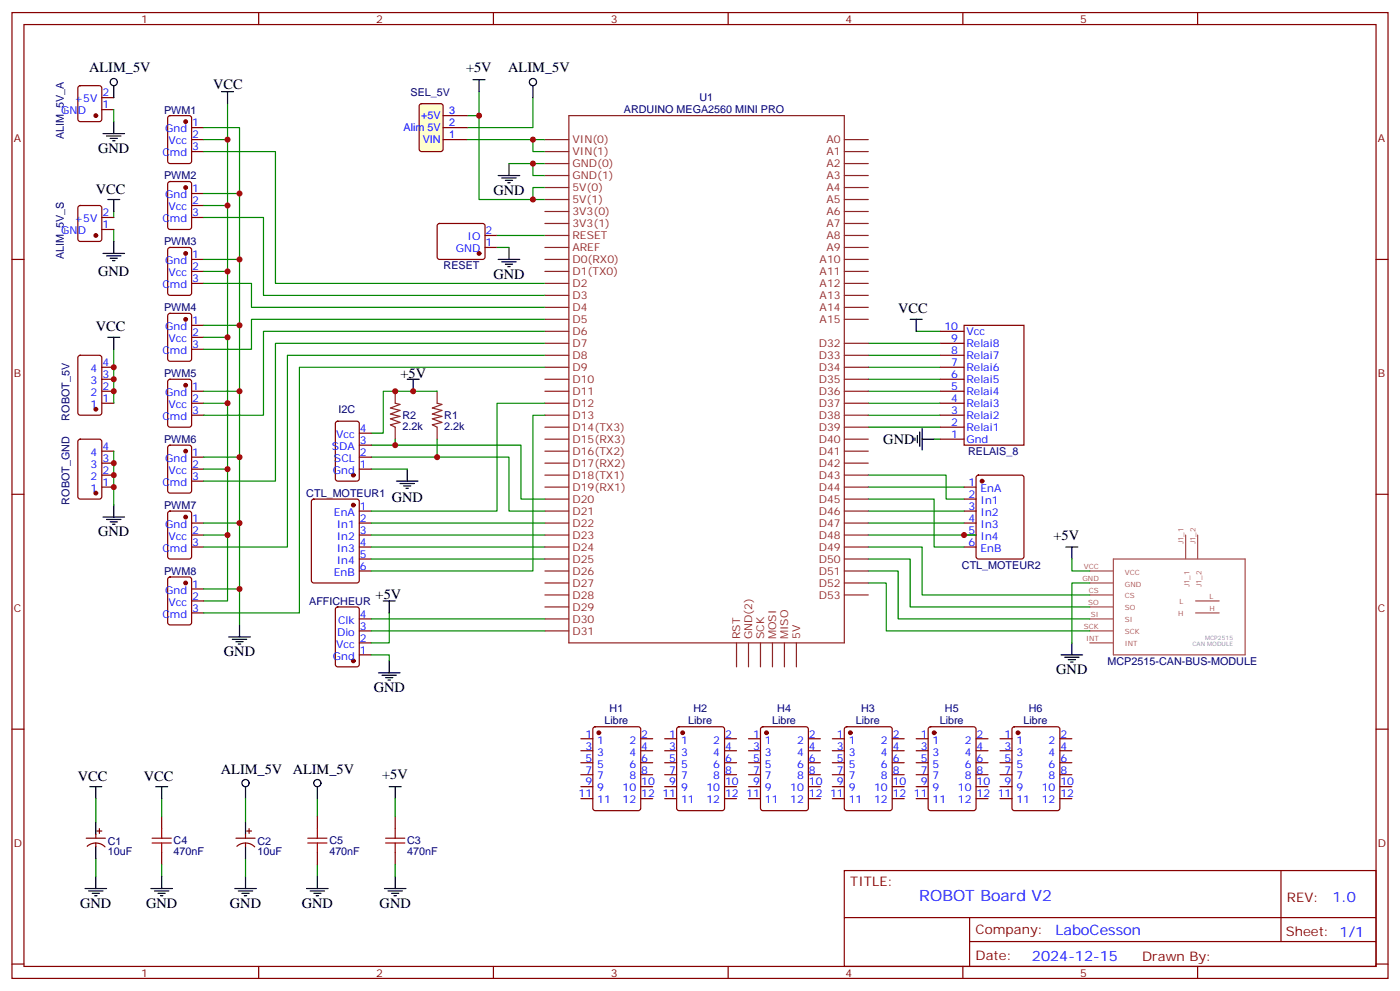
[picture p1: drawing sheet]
<svg xmlns="http://www.w3.org/2000/svg" width="412mm" height="292mm" viewBox="0 0 412 292" stroke-linecap="round" stroke-linejoin="round" font-family="sans-serif">
<g fill="none" stroke="#870000" stroke-width=".35">
<path d="M3.5 3.7h405.4v284.3h-405.4zM7.1 7.2h398.2v277.3h-398.2zM76.2 3.7v3.5M145.3 3.7v3.5M214.5 3.7v3.5M283.6 3.7v3.5M352.8 3.7v3.5M23.2 25.4l.4-.2h5.7l.6 .5 .1 9.4-.5 .7h-5.9l-.6-.5-.1-9.4zM30 32.3h3.5M30 28.8h3.5M3.5 76.4h3.6M23.2 60.7l.4-.2h5.7l.6 .4 .1 9.5-.5 .6-5.9 .1-.6-.5-.1-9.4z"/>
<path d="M30 67.6h3.5M30 64h3.5M129 66l.5-.2h12.7l.5 .2 .2 .5-.1 9.4-.6 .5-13-.1-.4-.6v-9.2zM142.9 72.8h3.5M142.9 69.3h3.5M405.3 76.4h3.6M276.9 97.5h7.1M284 95.8h17.6v35.3h-17.6zM276.9 118.7h7.1M276.9 115.2h7.1M276.9 111.7h7.1M276.9 108.1h7.1"/>
<path d="M276.9 104.6h7.1M276.9 101.1h7.1M276.9 129.3h7.1M276.9 125.8h7.1M276.9 122.2h7.1M3.5 145.5h3.6M92 147.1l.4-.2h12.7l.7 .5v23.5l-.4 .7h-13l-.6-.4-.1-23.6zM105.8 150.5h3.6M105.8 154h3.6M105.8 157.5h3.6M284 150.5h3.5M284 154h3.5"/>
<path d="M284 157.5h3.5M284 143.4h3.5M284 146.9h3.5M287.7 140.1l.5-.2h12.7l.7 .4v23.6l-.4 .6-13 .1-.6-.5-.1-23.5zM405.3 145.5h3.6M99 178.9l.5-.2h5.6l.7 .4v16.5l-.4 .7h-5.9l-.7-.4v-16.5zM105.8 161h3.6M105.8 164.6h3.6M105.8 168.1h3.6M284 161h3.5M105.8 192.8h3.6M105.8 189.3h3.6"/>
<path d="M105.8 185.7h3.6M105.8 182.2h3.6M3.5 214.7h3.6M405.3 214.7h3.6M248.7 256.3h156.6v28.2h-156.6zM377.3 256.3v20.9M248.7 270.1h156.5M285.6 277.2h119.6M285.6 270.1v14.2M3.5 283.8h3.6M76.2 284.5v3.5M145.3 284.5v3.5"/>
<path d="M214.5 284.5v3.5M283.6 284.5v3.5M352.8 284.5v3.5M405.3 283.8h3.6"/>
</g>
<g fill="#870000" stroke="#870000" stroke-width=".35">
<circle cx="104.1" cy="194.6" r=".53"/>
<circle cx="28.2" cy="34" r=".53"/>
<circle cx="141.1" cy="74.6" r=".53"/>
<circle cx="28.2" cy="69.3" r=".53"/>
<circle cx="104.1" cy="148.7" r=".53"/>
<circle cx="289.3" cy="141.6" r=".53"/>
</g>
<g fill="none" stroke="#000" stroke-width=".35">
<path d="M30.3 39.3h6.4M33.5 25.2v3.6M33.5 35.8v3.5M65.3 27h3.5M67 27v3.5M139.3 23.5h3.6M141.1 23.5v3.5M157 25.2v3.6M31.4 40h4.2M31.7 58.7h3.6M32.5 40.7h2.1M33.2 41.5h.7"/>
<path d="M33.5 58.7v3.6M146.8 51.7h6.3M147.8 52.4h4.2M148.9 53.1h2.1M149.6 53.8h.7M149.9 48.2v3.5M30.3 74.6h6.4M31.4 75.3h4.2M32.5 76h2.1M33.2 76.7h.7M33.5 71.1v3.5M146.8 76.4h6.3"/>
<path d="M147.8 77.1h4.2M148.9 77.8h2.1M149.6 78.5h.7M149.9 72.8v3.6M269.5 128.9v.7M270.2 128.2v2.2M270.9 127.2v4.2M271.6 129.3h3.6M271.6 126.1v6.4M30.3 152.2h6.4M31.4 152.9h4.2M32.5 153.6h2.1"/>
<path d="M33.2 154.3h.7M33.5 148.7v3.5M112.9 176.9h3.5M114.7 176.9v3.5M314 161h3.5M315.7 161v3.6M67.4 187.5h6.3M68.4 188.2h4.3M69.5 188.9h2.1M70.2 189.6h.7M70.6 184v3.5M111.5 198.1h6.3"/>
<path d="M112.5 198.8h4.3M113.6 199.5h2.1M114.7 194.6v3.5M312.6 192.8h6.3M313.6 193.5h4.3M314.7 194.2h2.1M315.4 194.9h.7M315.7 189.3v3.5M114.3 200.2h.7"/>
<circle cx="33.5" cy="24.2" r="1.06"/>
<circle cx="157" cy="24.2" r="1.06"/>
</g>
<g fill="none" stroke="#008700" stroke-width=".35">
<path d="M33.5 32.3v3.5M67 30.5v146.4h-7M141.1 27v7h-3.5M157 28.8v8.8h-19.4M149.9 48.2h10.6M157 48.2v3.5h3.5M33.5 62.3v1.7M33.5 67.6v3.5M146.4 72.8h3.5M146.4 69.3h14.1M269.9 97.5h7M160.5 122.2h-3.5v45.9h-47.6"/>
<path d="M275.2 129.3h1.7M255.8 171.6h5.3v14.1h59.9M255.8 164.6h12.3v14.1h52.9M255.8 168.1h8.8v14.1h56.4M315.7 164.6v3.5h5.3M321 171.6h-5.3v17.7M109.4 192.8h5.3v1.8M114.7 180.4v8.9h-5.3"/>
</g>
<path d="M349.2 157.5v7M352.8 157.5v7M321 178.7h7M321 175.2h7M321 171.6h7M321 168.1h7M328 164.6h38.8v28.2h-38.8zM352.2 176.9h6.9M321 189.3h7M321 185.7h7M321 182.2h7M352.2 180.4h6.9" fill="none" stroke="#a64a4a" stroke-width=".35"/>
<path d="M123.7 30.7l.5-.2h5.6l.7 .4v13l-.4 .7h-5.9l-.7-.4v-13z" fill="#ffc" stroke="#870000" stroke-width=".35"/>
<g fill="none" stroke="#870000" stroke-width=".35">
<path d="M49.6 34.2l.5-.2h5.6l.7 .5v12.9l-.4 .7-5.9 .1-.7-.5v-13zM56.4 37.6h3.6M130.5 37.6h7.1M130.5 34h7.1M49.6 53.7l.5-.3h5.6l.7 .5v13l-.4 .6-5.9 .1-.7-.5v-12.9zM56.4 41.1h3.6M56.4 44.6h3.6M56.4 57h3.6M130.5 41.1h7.1M49.6 73.1l.5-.3h5.6l.7 .5v13l-.4 .6-5.9 .1-.7-.5v-12.9zM56.4 60.5h3.6M56.4 64h3.6"/>
<path d="M56.4 76.4h3.6M56.4 79.9h3.6M49.6 92.5l.5-.2h5.6l.7 .4v13l-.4 .6-5.9 .1-.7-.5v-12.9zM56.4 95.8h3.6M56.4 99.3h3.6M56.4 83.4h3.6M23.2 104.8l.4-.2h5.7l.6 .4 .1 16.5-.5 .7h-5.9l-.6-.4-.1-16.5zM30 115.2h3.5M30 118.7h3.5M30 111.7h3.5M30 108.1h3.5M49.6 111.9l.5-.2h5.6l.7 .4v13l-.4 .6-5.9 .1-.7-.5v-12.9z"/>
<path d="M56.4 102.8h3.6M56.4 115.2h3.6M56.4 118.7h3.6M23.2 129.5l.4-.2h5.7l.6 .4 .1 16.5-.5 .7h-5.9l-.6-.4-.1-16.5zM30 139.9h3.5M30 136.3h3.5M30 132.8h3.5M49.6 131.3l.5-.2h5.6l.7 .4v13l-.4 .6-5.9 .1-.7-.5v-12.9zM56.4 122.2h3.6M56.4 134.6h3.6M56.4 138.1h3.6M99 124.2l.5-.2h5.6l.7 .4v16.5l-.4 .7h-5.9l-.7-.4v-16.5z"/>
<path d="M105.8 134.6h3.6M105.8 138.1h3.6M105.8 131.1h3.6M105.8 127.5h3.6M30 143.4h3.5M49.6 150.7l.5-.2h5.6l.7 .4v13l-.4 .6-5.9 .1-.7-.5v-12.9zM56.4 141.6h3.6M56.4 154h3.6M56.4 157.5h3.6M49.6 170.1l.5-.2h5.6l.7 .4v13l-.4 .6-5.9 .1-.7-.5v-12.9zM56.4 161h3.6M56.4 173.4h3.6"/>
<path d="M56.4 176.9h3.6M56.4 180.4h3.6M171.1 217.5h3.5M174.9 214.2l.4-.2h12.7l.7 .4v23.5l-.4 .7-13 .1-.6-.5-.1-23.5zM188.7 217.5h3.6M195.8 217.5h3.5M199.6 214.2l.4-.2h12.7l.7 .4v23.5l-.4 .7-13 .1-.6-.5-.1-23.5zM213.4 217.5h3.6M220.5 217.5h3.5M224.2 214.2l.5-.2h12.7l.7 .4v23.5l-.4 .7-13 .1-.6-.5-.1-23.5zM238.1 217.5h3.6M245.2 217.5h3.5"/>
<path d="M248.9 214.2l.5-.2h12.7l.7 .4v23.5l-.4 .7-13 .1-.6-.5-.1-23.5zM262.8 217.5h3.5M269.9 217.5h3.5M273.6 214.2l.5-.2h12.7l.7 .4v23.5l-.4 .7-13 .1-.6-.5-.1-23.5zM287.5 217.5h3.5M294.6 217.5h3.5M298.3 214.2l.5-.2h12.7l.7 .4v23.5l-.5 .7-12.9 .1-.6-.5-.1-23.5zM312.2 217.5h3.5M171.1 235.1h3.5M171.1 221h3.5M171.1 231.6h3.5M171.1 224.5h3.5"/>
<path d="M171.1 228.1h3.5M188.7 235.1h3.6M188.7 221h3.6M188.7 231.6h3.6M188.7 224.5h3.6M188.7 228.1h3.6M195.8 235.1h3.5M195.8 221h3.5M195.8 231.6h3.5M195.8 224.5h3.5M195.8 228.1h3.5M213.4 235.1h3.6"/>
<path d="M213.4 221h3.6M213.4 231.6h3.6M213.4 224.5h3.6M213.4 228.1h3.6M220.5 235.1h3.5M220.5 221h3.5M220.5 231.6h3.5M220.5 224.5h3.5M220.5 228.1h3.5M238.1 235.1h3.6M238.1 221h3.6M238.1 231.6h3.6"/>
<path d="M238.1 224.5h3.6M238.1 228.1h3.6M245.2 235.1h3.5M245.2 221h3.5M245.2 231.6h3.5M245.2 224.5h3.5M245.2 228.1h3.5M262.8 235.1h3.5M262.8 221h3.5M262.8 231.6h3.5M262.8 224.5h3.5M262.8 228.1h3.5"/>
<path d="M269.9 235.1h3.5M269.9 221h3.5M269.9 231.6h3.5M269.9 224.5h3.5M269.9 228.1h3.5M287.5 235.1h3.5M287.5 221h3.5M287.5 231.6h3.5M287.5 224.5h3.5M287.5 228.1h3.5M294.6 235.1h3.5M294.6 221h3.5"/>
<path d="M294.6 231.6h3.5M294.6 224.5h3.5M294.6 228.1h3.5M312.2 235.1h3.5M312.2 221h3.5M312.2 231.6h3.5M312.2 224.5h3.5M312.2 228.1h3.5M25.4 246.8h5.6M25.7 249.1a3.8 3.8 0 0 1 5.2 .2M28.2 245.7v1.1M28.2 248.2v1"/>
<path d="M28.6 244.7h1.4M29.3 243.9v1.5M47.6 240.4v3.5M47.6 251v3.5M69.5 246.8h5.6M69.8 249.1a3.8 3.8 0 0 1 5.2 .2M72.3 245.7v1.1M72.3 248.2v1M72.7 244.7h1.4M73.4 243.9v1.5M93.5 240.4v3.5M93.5 251v3.5"/>
<path d="M116.4 240.4v3.5M116.4 251v3.5"/>
</g>
<g fill="none" stroke="#008700" stroke-width=".35">
<path d="M60 37.6h10.6v146.4M141.1 34v24.7h15.9v-3.5h3.5M60 44.6h21.1v38.8h79.4M60 41.1h7M60 57h10.6M137.6 41.1h22.9M157 41.1v3.5h3.5M157 58.7h3.5M60 64h17.6v23h82.9M60 60.5h7M60 79.9h7M60 76.4h10.6"/>
<path d="M60 83.4h14.1v7.1h86.4M60 99.3h7M60 95.8h10.6M160.5 94h-86.4v8.8h-14.1M160.5 97.5h-82.9v24.7h-17.6M33.5 102.8v15.9M60 115.2h10.6M60 118.7h7M128.8 115.2h-15.9v12.3h-3.5M160.5 101.1h-79.4v40.5h-21.1M160.5 104.6h-75.8v56.4h-24.7M160.5 108.1h-72.3v72.3h-28.2"/>
<path d="M160.5 118.7h-14.1v31.8h-37M255.8 101.1h21.1M255.8 104.6h21.1M255.8 108.1h21.1M255.8 111.7h21.1M255.8 115.2h21.1M255.8 118.7h21.1M33.5 132.8v15.9M60 138.1h7M60 134.6h10.6M109.4 131.1h44.1v15.8h7M109.4 134.6h40.5v15.9h10.6"/>
<path d="M109.4 138.1h10.5M116.4 129.3v1.8M128.8 129.3v5.3M255.8 139.9h22.9v7h5.3M255.8 122.2h21.1M255.8 125.8h21.1M60 157.5h7M60 154h10.6M109.4 157.5h51.1M109.4 154h51.1M255.8 146.9h19.4v14.1h8.8M255.8 143.4h28.2"/>
<path d="M255.8 157.5h31.7M255.8 154h28.2M255.8 150.5h28.2M60 173.4h10.6M109.4 164.6h51.1M109.4 161h51.1M255.8 161h15.8v14.2h49.4M109.4 185.7h51.1M109.4 182.2h51.1M28.2 235.1v7.1M47.6 235.1v5.3M72.3 235.1v7.1"/>
<path d="M93.5 235.1v5.3M116.4 235.1v5.3M28.2 252.8v5.3M47.6 254.5v3.6M72.3 252.8v5.3M93.5 254.5v3.6M116.4 254.5v3.6"/>
</g>
<g fill="#870000" stroke="#870000" stroke-width=".35">
<circle cx="28.2" cy="145.2" r=".53"/>
<circle cx="54.7" cy="35.8" r=".53"/>
<circle cx="54.7" cy="94" r=".53"/>
<circle cx="54.7" cy="55.2" r=".53"/>
<circle cx="54.7" cy="74.6" r=".53"/>
<circle cx="54.7" cy="113.4" r=".53"/>
<circle cx="54.7" cy="132.8" r=".53"/>
<circle cx="54.7" cy="152.2" r=".53"/>
<circle cx="54.7" cy="171.6" r=".53"/>
<circle cx="104.1" cy="139.9" r=".53"/>
<circle cx="28.2" cy="120.5" r=".53"/>
<circle cx="176.4" cy="215.7" r=".53"/>
<circle cx="201.1" cy="215.7" r=".53"/>
<circle cx="250.5" cy="215.7" r=".53"/>
<circle cx="225.8" cy="215.7" r=".53"/>
<circle cx="275.2" cy="215.7" r=".53"/>
<circle cx="299.9" cy="215.7" r=".53"/>
</g>
<g fill="none" stroke="#000" stroke-width=".35">
<path d="M31.7 99.3h3.6M33.5 99.3v3.5M268.1 94h3.5M269.9 94v3.5M119.9 111.7h3.6M121.7 111.7v3.5M119.9 138.1v3.5M116.8 141.6h6.3M117.8 142.3h4.3M118.9 143.1h2.1M119.6 143.8h.7M26.5 231.6h3.5"/>
<path d="M28.2 231.6v3.5M45.9 231.6h3.5M47.6 231.6v3.5M72.3 231.6v3.5M93.5 231.6v3.5M114.7 231.6h3.5M116.4 231.6v3.5M28.2 242.2v3.5M28.2 249.2v3.6M28.2 258.1v3.5M47.6 258.1v3.5M72.3 242.2v3.5"/>
<path d="M72.3 249.2v3.6M72.3 258.1v3.5M93.5 258.1v3.5M116.4 258.1v3.5M25 261.6h6.4M26.1 262.3h4.2M27.2 263h2.1M27.9 263.7h.7M44.4 261.6h6.4M45.5 262.3h4.2M46.6 263h2.1M47.3 263.7h.7"/>
<path d="M69.1 261.6h6.4M70.2 262.3h4.2M71.3 263h2.1M72 263.7h.7M90.3 261.6h6.4M91.4 262.3h4.2M92.4 263h2.1M93.1 263.7h.7M113.2 261.6h6.4M114.3 262.3h4.2M115.4 263h2.1M116.1 263.7h.7"/>
<circle cx="72.3" cy="230.5" r="1.06"/>
<circle cx="93.5" cy="230.5" r="1.06"/>
</g>
<path d="M44.8 246.8h5.6M44.8 248.2h5.6M47.6 243.9v2.9M47.6 248.2v2.8M90.7 246.8h5.6M90.7 248.2h5.6M93.5 243.9v2.9M93.5 248.2v2.8M113.6 246.8h5.6M113.6 248.2h5.6M116.4 243.9v2.9M116.4 248.2v2.8" fill="none" stroke="#a10000" stroke-width=".35"/>
<path d="M116.4 115.2v3.5l1.4 .4-2.8 1 2.8 .7-2.8 1.1 2.8 .7-2.8 .7 2.8 1.1-2.8 .7 1.4 .7v3.5M128.8 115.2v3.5l1.4 .4-2.8 1 2.8 .7-2.8 1.1 2.8 .7-2.8 .7 2.8 1.1-2.8 .7 1.4 .7v3.5" fill="none" stroke="#8c2424" stroke-width=".35"/>
<g fill="#c00">
<circle cx="157" cy="58.7" r=".88"/>
<circle cx="141.1" cy="34" r=".88"/>
<circle cx="157" cy="41.1" r=".88"/>
<circle cx="157" cy="48.2" r=".88"/>
<circle cx="33.5" cy="143.4" r=".88"/>
<circle cx="33.5" cy="139.9" r=".88"/>
<circle cx="33.5" cy="136.3" r=".88"/>
<circle cx="67" cy="41.1" r=".88"/>
<circle cx="67" cy="60.5" r=".88"/>
<circle cx="67" cy="79.9" r=".88"/>
<circle cx="67" cy="99.3" r=".88"/>
<circle cx="67" cy="118.7" r=".88"/>
<circle cx="67" cy="138.1" r=".88"/>
<circle cx="67" cy="157.5" r=".88"/>
<circle cx="70.6" cy="57" r=".88"/>
<circle cx="70.6" cy="76.4" r=".88"/>
<circle cx="70.6" cy="95.8" r=".88"/>
<circle cx="70.6" cy="115.2" r=".88"/>
<circle cx="70.6" cy="134.6" r=".88"/>
<circle cx="70.6" cy="154" r=".88"/>
<circle cx="70.6" cy="173.4" r=".88"/>
<circle cx="284" cy="157.5" r=".88"/>
<circle cx="128.8" cy="134.6" r=".88"/>
<circle cx="116.4" cy="131.1" r=".88"/>
<circle cx="121.7" cy="115.2" r=".88"/>
<circle cx="116.4" cy="115.2" r=".88"/>
<circle cx="33.5" cy="115.2" r=".88"/>
<circle cx="33.5" cy="111.7" r=".88"/>
<circle cx="33.5" cy="108.1" r=".88"/>
</g>
<g fill="none" stroke="#8c2424" stroke-width=".35">
<path d="M167.6 34h81.1v155.3h-81.1zM160.5 51.7h7.1M160.5 55.2h7.1M160.5 44.6h7.1M160.5 48.2h7.1M160.5 58.7h7.1M160.5 41.1h7.1M248.7 51.7h7.1M248.7 55.2h7.1M248.7 44.6h7.1M248.7 48.2h7.1M248.7 58.7h7.1"/>
<path d="M248.7 41.1h7.1M160.5 79.9h7.1M160.5 76.4h7.1M160.5 65.8h7.1M160.5 62.3h7.1M160.5 69.3h7.1M160.5 72.8h7.1M248.7 79.9h7.1M248.7 76.4h7.1M248.7 65.8h7.1M248.7 62.3h7.1M248.7 69.3h7.1"/>
<path d="M248.7 72.8h7.1M160.5 97.5h7.1M160.5 90.5h7.1M160.5 87h7.1M160.5 83.4h7.1M160.5 94h7.1M248.7 90.5h7.1M248.7 87h7.1M248.7 83.4h7.1M248.7 94h7.1M160.5 108.1h7.1M160.5 104.6h7.1"/>
<path d="M160.5 101.1h7.1M160.5 111.7h7.1M160.5 118.7h7.1M160.5 115.2h7.1M248.7 108.1h7.1M248.7 104.6h7.1M248.7 101.1h7.1M248.7 111.7h7.1M248.7 118.7h7.1M248.7 115.2h7.1M160.5 122.2h7.1M160.5 139.9h7.1"/>
<path d="M160.5 132.8h7.1M160.5 136.3h7.1M160.5 125.8h7.1M160.5 129.3h7.1M248.7 122.2h7.1M248.7 139.9h7.1M248.7 132.8h7.1M248.7 136.3h7.1M248.7 125.8h7.1M248.7 129.3h7.1M160.5 143.4h7.1M160.5 154h7.1"/>
<path d="M160.5 150.5h7.1M160.5 146.9h7.1M160.5 157.5h7.1M248.7 143.4h7.1M248.7 154h7.1M248.7 150.5h7.1M248.7 146.9h7.1M248.7 157.5h7.1M160.5 161h7.1M160.5 171.6h7.1M160.5 168.1h7.1M160.5 164.6h7.1"/>
<path d="M160.5 175.2h7.1M160.5 178.7h7.1M248.7 161h7.1M248.7 171.6h7.1M248.7 168.1h7.1M248.7 164.6h7.1M248.7 175.2h7.1M160.5 182.2h7.1M160.5 185.7h7.1M217 189.3v7M220.5 189.3v7M224 189.3v7"/>
<path d="M227.5 189.3v7M231.1 189.3v7M234.6 189.3v7"/>
</g>
<text font-size="4.6" fill="#00f" x="270.8" y="265.3">ROBOT Board V2</text>
<g font-size="4.2">
<text x="26.3" y="21.3">ALIM_5V</text>
<text x="137.3" y="21.3">+5V</text>
<text x="149.7" y="21.3">ALIM_5V</text>
<text x="62.8" y="26.3">VCC</text>
<text x="28.9" y="45">GND</text>
<text x="28.2" y="57">VCC</text>
<text x="145.3" y="57.3">GND</text>
<text x="28.9" y="81.3">GND</text>
<text x="145.3" y="82">GND</text>
<text x="264.6" y="92.3">VCC</text>
<text x="28.2" y="97.5">VCC</text>
<text x="118" y="111.3">+5V</text>
<text x="260.2" y="130.7">GND</text>
<text x="115.4" y="147.7">GND</text>
<text x="28.9" y="157.9">GND</text>
<text x="310.3" y="158.9">+5V</text>
<text x="110.6" y="176.2">+5V</text>
<text x="66" y="193.1">GND</text>
<text x="110.1" y="203.7">GND</text>
<text x="311.1" y="198.4">GND</text>
<text x="65.1" y="227.7">ALIM_5V</text>
<text x="86.2" y="227.7">ALIM_5V</text>
<text x="22.9" y="229.8">VCC</text>
<text x="42.3" y="229.8">VCC</text>
<text x="112.6" y="229.5">+5V</text>
<text x="23.6" y="267.2">GND</text>
<text x="43" y="267.2">GND</text>
<text x="67.7" y="267.2">GND</text>
<text x="88.9" y="267.2">GND</text>
<text x="111.8" y="267.2">GND</text>
</g>
<g font-size="4.2" fill="#00f">
<text x="392.5" y="265.6">1.0</text>
<text x="310.9" y="275.1">LaboCesson</text>
<text x="304" y="282.9">2024-12-15</text>
</g>
<g font-size="3.9" fill="#800">
<text x="250.5" y="260.9">TITLE:</text>
<text x="379.1" y="265.6">REV:</text>
<text x="287.4" y="275.1">Company:</text>
<text x="378.7" y="275.7">Sheet: 1/1</text>
<text x="287.4" y="282.8">Date:</text>
<text x="336.4" y="282.8">Drawn By:</text>
</g>
<g font-size="3.2" fill="#800">
<text x="41.6" y="6.7">1</text>
<text x="110.8" y="6.7">2</text>
<text x="179.9" y="6.7">3</text>
<text x="249.1" y="6.7">4</text>
<text x="318.2" y="6.7">5</text>
<text x="4.1" y="41.8">A</text>
<text x="405.9" y="41.8">A</text>
<text x="4.1" y="110.9">B</text>
<text x="405.9" y="110.9">B</text>
<text x="4.1" y="180.1">C</text>
<text x="405.9" y="180.1">C</text>
<text x="4.1" y="249.2">D</text>
<text x="405.9" y="249.2">D</text>
<text x="41.6" y="287.5">1</text>
<text x="110.8" y="287.5">2</text>
<text x="179.9" y="287.5">3</text>
<text x="249.1" y="287.5">4</text>
<text x="318.2" y="287.5">5</text>
</g>
<g font-size="3.2" fill="#00f">
<text x="30.2" y="28.4">2</text>
<text x="18.1" y="33.7">GND</text>
<text x="21.9" y="30.2">+5V</text>
<text x="30.2" y="31.9">1</text>
<text x="124.1" y="35.1">+5V</text>
<text x="132.3" y="33.7">3</text>
<text x="48.7" y="39">Gnd</text>
<text x="56.6" y="37.2">1</text>
<text x="56.6" y="40.7">2</text>
<text x="118.9" y="38.6">Alim 5V</text>
<text x="132.3" y="40.7">1</text>
<text x="132.3" y="37.2">2</text>
<text x="47.9" y="46">Cmd</text>
<text x="49.7" y="42.5">Vcc</text>
<text x="56.6" y="44.3">3</text>
<text x="124.5" y="42.2">VIN</text>
<text x="48.7" y="58.4">Gnd</text>
<text x="56.6" y="56.6">1</text>
<text x="21.9" y="65.4">+5V</text>
<text x="30.2" y="63.7">2</text>
<text x="47.9" y="65.4">Cmd</text>
<text x="49.7" y="61.9">Vcc</text>
<text x="56.6" y="60.1">2</text>
<text x="56.6" y="63.7">3</text>
<text x="18.1" y="69">GND</text>
<text x="30.2" y="67.2">1</text>
<text x="137.7" y="70.7">IO</text>
<text x="143.1" y="69">2</text>
<text x="48.7" y="77.8">Gnd</text>
<text x="56.6" y="76">1</text>
<text x="134.3" y="74.3">GND</text>
<text x="143.1" y="72.5">1</text>
<text x="49.7" y="81.3">Vcc</text>
<text x="56.6" y="79.6">2</text>
<text x="56.6" y="83.1">3</text>
<text x="47.9" y="84.8">Cmd</text>
<text x="56.6" y="95.4">1</text>
<text x="48.7" y="97.2">Gnd</text>
<text x="49.7" y="100.7">Vcc</text>
<text x="56.6" y="99">2</text>
<text x="278.2" y="97.2">10</text>
<text x="280.2" y="100.7">9</text>
<text x="284.7" y="98.6">Vcc</text>
<text x="30.2" y="107.8">4</text>
<text x="47.9" y="104.2">Cmd</text>
<text x="56.6" y="102.5">3</text>
<text x="280.2" y="107.8">7</text>
<text x="280.2" y="104.2">8</text>
<text x="284.7" y="105.7">Relai7</text>
<text x="284.7" y="102.1">Relai8</text>
<text x="26.7" y="113.1">3</text>
<text x="26.7" y="109.5">4</text>
<text x="30.2" y="111.3">3</text>
<text x="280.2" y="111.3">6</text>
<text x="284.7" y="112.7">Relai5</text>
<text x="284.7" y="109.2">Relai6</text>
<text x="26.7" y="116.6">2</text>
<text x="30.2" y="118.4">1</text>
<text x="30.2" y="114.8">2</text>
<text x="48.7" y="116.6">Gnd</text>
<text x="56.6" y="114.8">1</text>
<text x="56.6" y="118.4">2</text>
<text x="280.2" y="118.4">4</text>
<text x="280.2" y="114.8">5</text>
<text x="284.7" y="119.8">Relai3</text>
<text x="284.7" y="116.2">Relai4</text>
<text x="26.7" y="120.1">1</text>
<text x="47.9" y="123.6">Cmd</text>
<text x="49.7" y="120.1">Vcc</text>
<text x="56.6" y="121.9">3</text>
<text x="280.2" y="125.4">2</text>
<text x="280.2" y="121.9">3</text>
<text x="284.7" y="123.3">Relai2</text>
<text x="99.1" y="128.9">Vcc</text>
<text x="106" y="130.7">3</text>
<text x="106" y="127.2">4</text>
<text x="280.2" y="128.9">1</text>
<text x="284.7" y="130.4">Gnd</text>
<text x="284.7" y="126.8">Relai1</text>
<text x="26.7" y="137.8">3</text>
<text x="26.7" y="134.2">4</text>
<text x="30.2" y="136">3</text>
<text x="30.2" y="132.5">4</text>
<text x="48.7" y="136">Gnd</text>
<text x="56.6" y="134.2">1</text>
<text x="56.6" y="137.8">2</text>
<text x="97.7" y="132.5">SDA</text>
<text x="98.4" y="136">SCL</text>
<text x="106" y="137.8">1</text>
<text x="106" y="134.2">2</text>
<text x="26.7" y="141.3">2</text>
<text x="30.2" y="143.1">1</text>
<text x="30.2" y="139.5">2</text>
<text x="47.9" y="143.1">Cmd</text>
<text x="49.7" y="139.5">Vcc</text>
<text x="56.6" y="141.3">3</text>
<text x="98.1" y="139.5">Gnd</text>
<text x="285.3" y="143.1">1</text>
<text x="26.7" y="144.8">1</text>
<text x="285.3" y="146.6">2</text>
<text x="288.8" y="144.8">EnA</text>
<text x="288.8" y="148.3">In1</text>
<text x="48.7" y="155.4">Gnd</text>
<text x="56.6" y="153.6">1</text>
<text x="98.3" y="151.9">EnA</text>
<text x="99.2" y="155.4">In1</text>
<text x="106" y="150.1">1</text>
<text x="106" y="153.6">2</text>
<text x="285.3" y="150.1">3</text>
<text x="285.3" y="153.6">4</text>
<text x="288.8" y="151.9">In2</text>
<text x="288.8" y="155.4">In3</text>
<text x="49.7" y="158.9">Vcc</text>
<text x="56.6" y="157.2">2</text>
<text x="56.6" y="160.7">3</text>
<text x="99.2" y="158.9">In2</text>
<text x="106" y="157.2">3</text>
<text x="106" y="160.7">4</text>
<text x="285.3" y="157.2">5</text>
<text x="285.3" y="160.7">6</text>
<text x="288.8" y="158.9">In4</text>
<text x="47.9" y="162.5">Cmd</text>
<text x="99.2" y="162.5">In3</text>
<text x="99.2" y="166">In4</text>
<text x="106" y="164.2">5</text>
<text x="106" y="167.7">6</text>
<text x="288.8" y="162.5">EnB</text>
<text x="56.6" y="173">1</text>
<text x="98.3" y="169.5">EnB</text>
<text x="48.7" y="174.8">Gnd</text>
<text x="49.7" y="178.3">Vcc</text>
<text x="56.6" y="176.6">2</text>
<text x="47.9" y="181.9">Cmd</text>
<text x="56.6" y="180.1">3</text>
<text x="99.6" y="183.6">Clk</text>
<text x="106" y="185.4">3</text>
<text x="106" y="181.9">4</text>
<text x="99.1" y="190.7">Vcc</text>
<text x="99.3" y="187.1">Dio</text>
<text x="106" y="188.9">2</text>
<text x="98.1" y="194.2">Gnd</text>
<text x="106" y="192.4">1</text>
<text x="172.4" y="217.1">1</text>
<text x="172.4" y="220.7">3</text>
<text x="175.9" y="218.9">1</text>
<text x="185.4" y="218.9">2</text>
<text x="188.9" y="220.7">4</text>
<text x="188.9" y="217.1">2</text>
<text x="197.1" y="217.1">1</text>
<text x="197.1" y="220.7">3</text>
<text x="200.6" y="218.9">1</text>
<text x="210.1" y="218.9">2</text>
<text x="213.6" y="220.7">4</text>
<text x="213.6" y="217.1">2</text>
<text x="221.8" y="217.1">1</text>
<text x="221.8" y="220.7">3</text>
<text x="225.3" y="218.9">1</text>
<text x="234.8" y="218.9">2</text>
<text x="238.3" y="220.7">4</text>
<text x="238.3" y="217.1">2</text>
<text x="246.5" y="217.1">1</text>
<text x="246.5" y="220.7">3</text>
<text x="250" y="218.9">1</text>
<text x="259.5" y="218.9">2</text>
<text x="263" y="220.7">4</text>
<text x="263" y="217.1">2</text>
<text x="271.2" y="217.1">1</text>
<text x="271.2" y="220.7">3</text>
<text x="274.7" y="218.9">1</text>
<text x="284.2" y="218.9">2</text>
<text x="287.7" y="220.7">4</text>
<text x="287.7" y="217.1">2</text>
<text x="295.9" y="217.1">1</text>
<text x="295.9" y="220.7">3</text>
<text x="299.4" y="218.9">1</text>
<text x="308.9" y="218.9">2</text>
<text x="312.4" y="220.7">4</text>
<text x="312.4" y="217.1">2</text>
<text x="172.4" y="224.2">5</text>
<text x="172.4" y="227.7">7</text>
<text x="175.9" y="222.4">3</text>
<text x="175.9" y="226">5</text>
<text x="185.4" y="226">6</text>
<text x="185.4" y="222.4">4</text>
<text x="188.9" y="227.7">8</text>
<text x="188.9" y="224.2">6</text>
<text x="197.1" y="224.2">5</text>
<text x="197.1" y="227.7">7</text>
<text x="200.6" y="222.4">3</text>
<text x="200.6" y="226">5</text>
<text x="210.1" y="226">6</text>
<text x="210.1" y="222.4">4</text>
<text x="213.6" y="227.7">8</text>
<text x="213.6" y="224.2">6</text>
<text x="221.8" y="224.2">5</text>
<text x="221.8" y="227.7">7</text>
<text x="225.3" y="222.4">3</text>
<text x="225.3" y="226">5</text>
<text x="234.8" y="226">6</text>
<text x="234.8" y="222.4">4</text>
<text x="238.3" y="227.7">8</text>
<text x="238.3" y="224.2">6</text>
<text x="246.5" y="224.2">5</text>
<text x="246.5" y="227.7">7</text>
<text x="250" y="222.4">3</text>
<text x="250" y="226">5</text>
<text x="259.5" y="226">6</text>
<text x="259.5" y="222.4">4</text>
<text x="263" y="227.7">8</text>
<text x="263" y="224.2">6</text>
<text x="271.2" y="224.2">5</text>
<text x="271.2" y="227.7">7</text>
<text x="274.7" y="222.4">3</text>
<text x="274.7" y="226">5</text>
<text x="284.2" y="226">6</text>
<text x="284.2" y="222.4">4</text>
<text x="287.7" y="227.7">8</text>
<text x="287.7" y="224.2">6</text>
<text x="295.9" y="224.2">5</text>
<text x="295.9" y="227.7">7</text>
<text x="299.4" y="222.4">3</text>
<text x="299.4" y="226">5</text>
<text x="308.9" y="226">6</text>
<text x="308.9" y="222.4">4</text>
<text x="312.4" y="227.7">8</text>
<text x="312.4" y="224.2">6</text>
<text x="172.4" y="231.2">9</text>
<text x="175.9" y="229.5">7</text>
<text x="175.9" y="233">9</text>
<text x="183.4" y="233">10</text>
<text x="185.4" y="229.5">8</text>
<text x="188.9" y="231.2">10</text>
<text x="197.1" y="231.2">9</text>
<text x="200.6" y="229.5">7</text>
<text x="200.6" y="233">9</text>
<text x="208.1" y="233">10</text>
<text x="210.1" y="229.5">8</text>
<text x="213.6" y="231.2">10</text>
<text x="221.8" y="231.2">9</text>
<text x="225.3" y="229.5">7</text>
<text x="225.3" y="233">9</text>
<text x="232.8" y="233">10</text>
<text x="234.8" y="229.5">8</text>
<text x="238.3" y="231.2">10</text>
<text x="246.5" y="231.2">9</text>
<text x="250" y="229.5">7</text>
<text x="250" y="233">9</text>
<text x="257.5" y="233">10</text>
<text x="259.5" y="229.5">8</text>
<text x="263" y="231.2">10</text>
<text x="271.2" y="231.2">9</text>
<text x="274.7" y="229.5">7</text>
<text x="274.7" y="233">9</text>
<text x="282.2" y="233">10</text>
<text x="284.2" y="229.5">8</text>
<text x="287.7" y="231.2">10</text>
<text x="295.9" y="231.2">9</text>
<text x="299.4" y="229.5">7</text>
<text x="299.4" y="233">9</text>
<text x="306.9" y="233">10</text>
<text x="308.9" y="229.5">8</text>
<text x="312.4" y="231.2">10</text>
<text x="170.4" y="234.8">11</text>
<text x="175.9" y="236.5">11</text>
<text x="183.4" y="236.5">12</text>
<text x="188.9" y="234.8">12</text>
<text x="195.1" y="234.8">11</text>
<text x="200.6" y="236.5">11</text>
<text x="208.1" y="236.5">12</text>
<text x="213.6" y="234.8">12</text>
<text x="219.8" y="234.8">11</text>
<text x="225.3" y="236.5">11</text>
<text x="232.8" y="236.5">12</text>
<text x="238.3" y="234.8">12</text>
<text x="244.5" y="234.8">11</text>
<text x="250" y="236.5">11</text>
<text x="257.5" y="236.5">12</text>
<text x="263" y="234.8">12</text>
<text x="269.2" y="234.8">11</text>
<text x="274.7" y="236.5">11</text>
<text x="282.2" y="236.5">12</text>
<text x="287.7" y="234.8">12</text>
<text x="293.9" y="234.8">11</text>
<text x="299.4" y="236.5">11</text>
<text x="306.9" y="236.5">12</text>
<text x="312.4" y="234.8">12</text>
</g>
<g font-size="3.2" fill="#000080">
<text x="120.9" y="28.1">SEL_5V</text>
<text x="206" y="29.8">U1</text>
<text x="48.3" y="33.4">PWM1</text>
<text x="183.8" y="33.4">ARDUINO MEGA2560 MINI PRO</text>
<text x="18.8" y="41" transform="rotate(-90 18.8 41)">ALIM_5V_A</text>
<text x="48.3" y="52.8">PWM2</text>
<text x="18.8" y="76.3" transform="rotate(-90 18.8 76.3)">ALIM_5V_S</text>
<text x="48.3" y="72.2">PWM3</text>
<text x="130.7" y="79.3">RESET</text>
<text x="48.3" y="91.6">PWM4</text>
<text x="48.3" y="111">PWM5</text>
<text x="20.5" y="123.8" transform="rotate(-90 20.5 123.8)">ROBOT_5V</text>
<text x="99.7" y="121.6">I2C</text>
<text x="118.5" y="123.3">R2</text>
<text x="130.9" y="123.3">R1</text>
<text x="48.3" y="130.4">PWM6</text>
<text x="118.5" y="126.5">2.2k</text>
<text x="130.9" y="126.5">2.2k</text>
<text x="285.2" y="134">RELAIS_8</text>
<text x="20.5" y="148.5" transform="rotate(-90 20.5 148.5)">ROBOT_GND</text>
<text x="48.3" y="149.8">PWM7</text>
<text x="90.2" y="146.3">CTL_MOTEUR1</text>
<text x="283.4" y="167.4">CTL_MOTEUR2</text>
<text x="48.3" y="169.2">PWM8</text>
<text x="91.1" y="178.1">AFFICHEUR</text>
<text x="326.3" y="195.7">MCP2515-CAN-BUS-MODULE</text>
<text x="179.6" y="209.7">H1</text>
<text x="204.3" y="209.7">H2</text>
<text x="229" y="209.7">H4</text>
<text x="253.7" y="209.7">H3</text>
<text x="278.4" y="209.7">H5</text>
<text x="303.1" y="209.7">H6</text>
<text x="178" y="213.3">Libre</text>
<text x="202.7" y="213.3">Libre</text>
<text x="227.4" y="213.3">Libre</text>
<text x="252.1" y="213.3">Libre</text>
<text x="276.8" y="213.3">Libre</text>
<text x="301.5" y="213.3">Libre</text>
<text x="31.7" y="251.8">10uF</text>
<text x="31.7" y="248.6">C1</text>
<text x="51.2" y="251.7">470nF</text>
<text x="51.2" y="248.5">C4</text>
<text x="75.8" y="251.8">10uF</text>
<text x="75.8" y="248.6">C2</text>
<text x="97" y="251.7">470nF</text>
<text x="97" y="248.5">C5</text>
<text x="119.9" y="251.7">470nF</text>
<text x="119.9" y="248.5">C3</text>
</g>
<g font-size="3.2" fill="#8d2323">
<text x="168.6" y="42.2">VIN(0)</text>
<text x="168.6" y="45.7">VIN(1)</text>
<text x="243.5" y="45.7">A1</text>
<text x="243.5" y="42.2">A0</text>
<text x="168.6" y="52.7">GND(1)</text>
<text x="168.6" y="49.2">GND(0)</text>
<text x="243.5" y="52.7">A3</text>
<text x="243.5" y="49.2">A2</text>
<text x="168.6" y="56.3">5V(0)</text>
<text x="168.6" y="59.8">5V(1)</text>
<text x="243.5" y="56.3">A4</text>
<text x="243.5" y="59.8">A5</text>
<text x="168.6" y="63.3">3V3(0)</text>
<text x="243.5" y="63.3">A6</text>
<text x="168.6" y="70.4">RESET</text>
<text x="168.6" y="66.9">3V3(1)</text>
<text x="243.5" y="66.9">A7</text>
<text x="243.5" y="70.4">A8</text>
<text x="168.6" y="77.4">D0(RX0)</text>
<text x="168.6" y="73.9">AREF</text>
<text x="241.4" y="77.4">A10</text>
<text x="243.5" y="73.9">A9</text>
<text x="168.6" y="81">D1(TX0)</text>
<text x="241.4" y="81">A11</text>
<text x="168.6" y="88">D3</text>
<text x="168.6" y="84.5">D2</text>
<text x="241.4" y="88">A13</text>
<text x="241.4" y="84.5">A12</text>
<text x="168.6" y="91.5">D4</text>
<text x="168.6" y="95.1">D5</text>
<text x="241.4" y="91.5">A14</text>
<text x="241.4" y="95.1">A15</text>
<text x="168.6" y="98.6">D6</text>
<text x="168.6" y="105.7">D8</text>
<text x="168.6" y="102.1">D7</text>
<text x="241.2" y="105.7">D33</text>
<text x="241.2" y="102.1">D32</text>
<text x="168.6" y="109.2">D9</text>
<text x="168.6" y="112.7">D10</text>
<text x="241.2" y="109.2">D34</text>
<text x="241.2" y="112.7">D35</text>
<text x="168.6" y="119.8">D12</text>
<text x="168.6" y="116.2">D11</text>
<text x="241.2" y="116.2">D36</text>
<text x="241.2" y="119.8">D37</text>
<text x="168.6" y="123.3">D13</text>
<text x="241.2" y="123.3">D38</text>
<text x="168.6" y="126.8">D14(TX3)</text>
<text x="168.6" y="130.4">D15(RX3)</text>
<text x="241.2" y="126.8">D39</text>
<text x="241.2" y="130.4">D40</text>
<text x="168.6" y="133.9">D16(TX2)</text>
<text x="168.6" y="137.4">D17(RX2)</text>
<text x="241.2" y="137.4">D42</text>
<text x="241.2" y="133.9">D41</text>
<text x="168.6" y="140.9">D18(TX1)</text>
<text x="241.2" y="140.9">D43</text>
<text x="168.6" y="144.5">D19(RX1)</text>
<text x="168.6" y="148">D20</text>
<text x="241.2" y="148">D45</text>
<text x="241.2" y="144.5">D44</text>
<text x="168.6" y="155">D22</text>
<text x="168.6" y="151.5">D21</text>
<text x="241.2" y="151.5">D46</text>
<text x="241.2" y="155">D47</text>
<text x="168.6" y="158.6">D23</text>
<text x="241.2" y="158.6">D48</text>
<text x="168.6" y="162.1">D24</text>
<text x="168.6" y="165.6">D25</text>
<text x="241.2" y="165.6">D50</text>
<text x="241.2" y="162.1">D49</text>
<text x="168.6" y="172.7">D27</text>
<text x="168.6" y="169.2">D26</text>
<text x="241.2" y="169.2">D51</text>
<text x="241.2" y="172.7">D52</text>
<text x="168.6" y="176.2">D28</text>
<text x="168.6" y="179.7">D29</text>
<text x="241.2" y="176.2">D53</text>
<text x="168.6" y="183.3">D30</text>
<text x="168.6" y="186.8">D31</text>
<text x="218" y="188.2" transform="rotate(-90 218 188.2)">RST</text>
<text x="221.5" y="188.2" transform="rotate(-90 221.5 188.2)">GND(2)</text>
<text x="225.1" y="188.2" transform="rotate(-90 225.1 188.2)">SCK</text>
<text x="228.6" y="188.2" transform="rotate(-90 228.6 188.2)">MOSI</text>
<text x="232.1" y="188.2" transform="rotate(-90 232.1 188.2)">MISO</text>
<text x="235.7" y="188.2" transform="rotate(-90 235.7 188.2)">5V</text>
</g>
<g font-size="2.1" fill="#a54b4b">
<text x="348.7" y="160.3" transform="rotate(-90 348.7 160.3)">J1_1</text>
<text x="352.2" y="160.3" transform="rotate(-90 352.2 160.3)">J1_2</text>
<text x="319.3" y="167.4">VCC</text>
<text x="318.8" y="170.9">GND</text>
<text x="331.3" y="172.7">GND</text>
<text x="331.3" y="169.1">VCC</text>
<text x="350.4" y="172.9" transform="rotate(-90 350.4 172.9)">J1_1</text>
<text x="353.9" y="172.9" transform="rotate(-90 353.9 172.9)">J1_2</text>
<text x="320.6" y="178">SO</text>
<text x="320.8" y="174.5">CS</text>
<text x="331.3" y="179.7">SO</text>
<text x="331.3" y="176.2">CS</text>
<text x="347.4" y="178">L</text>
<text x="356.2" y="176.2">L</text>
<text x="356.2" y="179.8">H</text>
<text x="319.3" y="185">SCK</text>
<text x="321.4" y="181.5">SI</text>
<text x="331.3" y="183.3">SI</text>
<text x="347" y="181.5">H</text>
<text x="319.9" y="188.6">INT</text>
<text x="331.3" y="190.3">INT</text>
<text x="331.3" y="186.8">SCK</text>
</g>
<g font-size="1.8" fill="#838383">
<text x="351.3" y="190.2">CAN MODULE</text>
<text x="355" y="188.4">MCP2515</text>
</g>
</svg>
